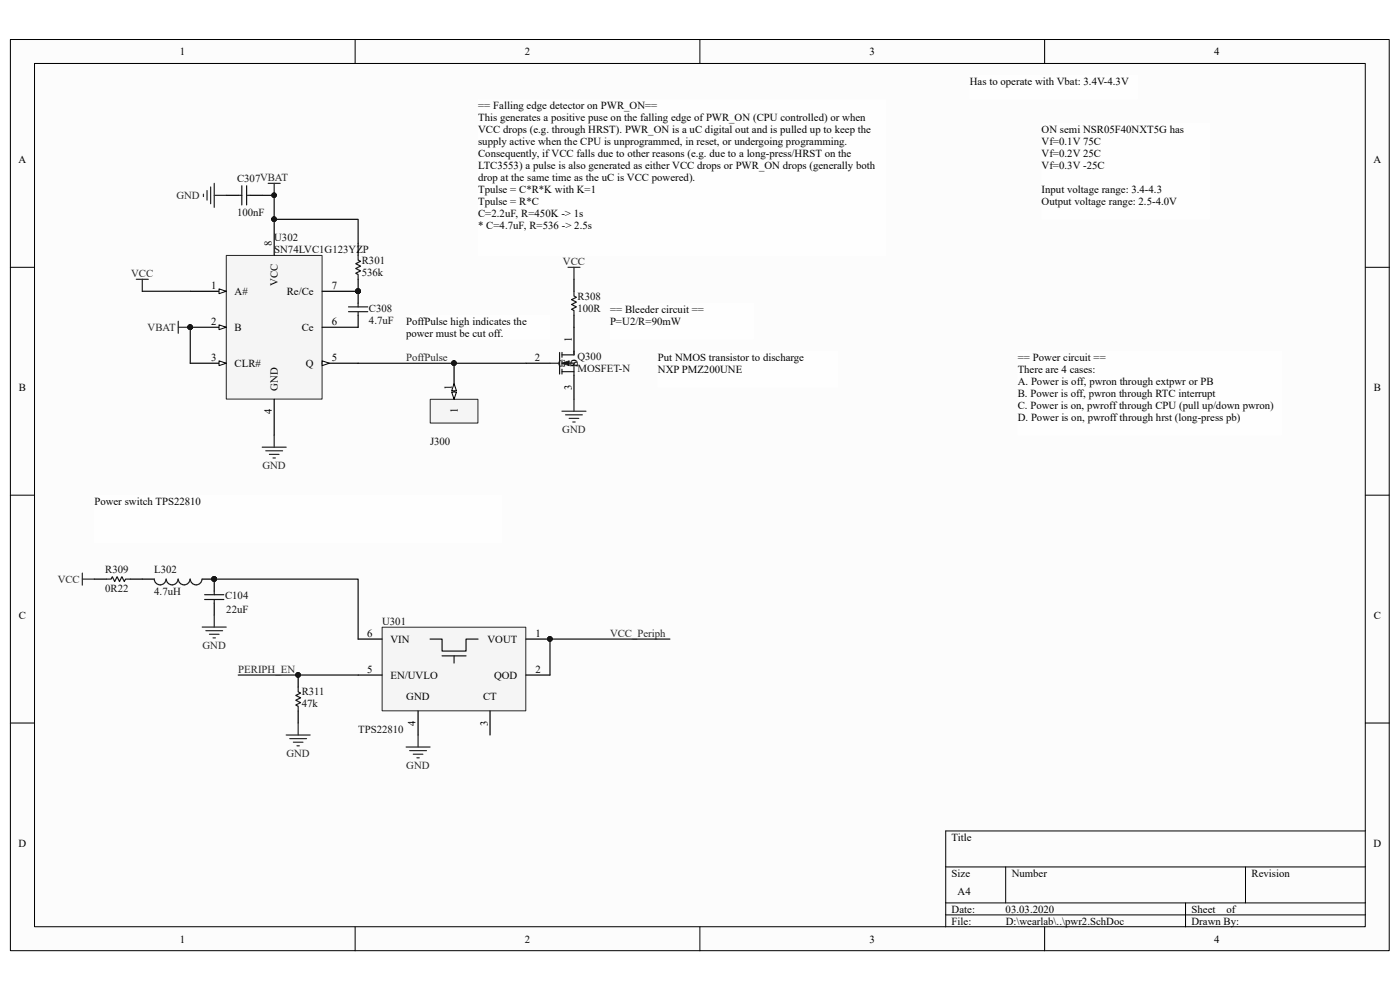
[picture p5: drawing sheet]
<svg xmlns="http://www.w3.org/2000/svg" width="297mm" height="210mm" viewBox="0 0 297 210" stroke-linecap="round" stroke-linejoin="round" font-family="sans-serif">
<path d="M2.2 8.4h292.5v193.3h-292.5z" fill="#fcfcfc"/>
<path d="M2.2 8.4h292.5v193.3h-292.5z" fill="none" stroke="#000" stroke-width=".21"/>
<path d="M7.4 13.5h282.2v183.1h-282.2z" fill="#fcfcfc"/>
<g fill="none" stroke="#000" stroke-width=".21">
<path d="M7.3 13.5h282.3v183.1h-282.3zM75.3 8.4v5.1M148.5 8.4v5.1M221.6 8.4v5.1M2.2 56.7h5.1M289.7 56.7h5.1M2.2 105h5.1M289.7 105h5.1M2.2 153.4h5.1M289.7 153.4h5.1M289.7 176.3h-89.1v20.3M75.3 196.6v5.1"/>
<path d="M148.5 196.6v5.1M200.6 183.9h89.1M200.6 191.5h89.1M200.6 194.1h89.1M213.4 183.9v7.6M221.6 196.6v5.1M251.5 191.5v5.1M264.2 183.9v7.6"/>
</g>
<path d="M215.9 74.6h55.9v17.7h-55.9z" fill="#fefefe"/>
<path d="M215.9 74.5h55.9v17.8h-55.9z" fill="none" stroke="#fefefe" stroke-width=".21"/>
<path d="M221.1 26.2h35.5v20.3h-35.5z" fill="#fefefe"/>
<path d="M221 26.2h35.6v20.3h-35.6z" fill="none" stroke="#fefefe" stroke-width=".21"/>
<path d="M205.8 16h35.5v5h-35.5z" fill="#fefefe"/>
<path d="M205.7 16h35.6v5h-35.6z" fill="none" stroke="#fefefe" stroke-width=".21"/>
<path d="M139.6 74.6h38.1v7.5h-38.1z" fill="#fefefe"/>
<path d="M139.6 74.5h38.1v7.6h-38.1z" fill="none" stroke="#fefefe" stroke-width=".21"/>
<path d="M28.9 59.2h2.6M30.2 59.2v2.6" fill="none" stroke="#262626" stroke-width=".25"/>
<path d="M101.5 21.2h86.4v32.9h-86.4z" fill="#fefefe"/>
<path d="M101.4 21.1h86.5v33h-86.5z" fill="none" stroke="#fefefe" stroke-width=".21"/>
<path d="M48 54.2h20.3v30.5h-20.3z" fill="#f5f5f5"/>
<path d="M48 54.2h20.3v30.5h-20.3z" fill="none" stroke="#262626" stroke-width=".21"/>
<path d="M58.2 46.5v7.7M40.4 61.8h7.6M58.2 84.7v7.6" fill="none" stroke="#000" stroke-width=".25"/>
<circle cx="58.1" cy="46.5" r=".48" fill="#0e0e0e" stroke="#0e0e0e" stroke-width=".21"/>
<path d="M46.5 61.3l1.5 .5-1.5 .5z" fill="#fcfcfc"/>
<path d="M46.5 61.3l1.5 .5-1.5 .5z" fill="none" stroke="#000" stroke-width=".21"/>
<path d="M40.4 69.4h7.6" fill="none" stroke="#000" stroke-width=".25"/>
<path d="M46.5 68.9l1.5 .5-1.5 .5z" fill="#fcfcfc"/>
<path d="M46.5 68.9l1.5 .5-1.5 .5z" fill="none" stroke="#000" stroke-width=".21"/>
<circle cx="40.3" cy="69.4" r=".48" fill="#0e0e0e" stroke="#0e0e0e" stroke-width=".21"/>
<path d="M40.4 77.1h7.6" fill="none" stroke="#000" stroke-width=".25"/>
<path d="M46.5 76.5l1.5 .6-1.5 .5z" fill="#fcfcfc"/>
<path d="M46.5 76.5l1.5 .6-1.5 .5z" fill="none" stroke="#000" stroke-width=".21"/>
<path d="M68.3 77.1h7.7" fill="none" stroke="#000" stroke-width=".25"/>
<path d="M68.3 76.5l1.6 .6-1.6 .5z" fill="#fcfcfc"/>
<path d="M68.3 76.5l1.6 .6-1.6 .5z" fill="none" stroke="#000" stroke-width=".21"/>
<path d="M48 41.4h2.5M53.1 41.4h2.5M76 51.6v2.6M76 59.2v5.1M68.3 61.8h7.7M76 66.9v2.5h-7.7" fill="none" stroke="#000" stroke-width=".25"/>
<g fill="#0e0e0e" stroke="#0e0e0e" stroke-width=".21">
<circle cx="76" cy="61.8" r=".48"/>
<circle cx="58.1" cy="46.5" r=".48"/>
<circle cx="40.3" cy="69.4" r=".48"/>
<circle cx="58.1" cy="41.4" r=".48"/>
</g>
<g fill="none" stroke="#262626" stroke-width=".25">
<path d="M44.7 39.7v3.5M45.5 38.9v5.1M56.9 38.9h2.5M58.2 38.9v2.5M43.2 41.2v.5M43.9 40.4v2.1M45.5 41.4h2.5M37.8 68.2v2.5M37.8 69.4h2.6M55.6 94.9h5.1M56.4 95.6h3.5M57.2 96.4h2"/>
<path d="M57.9 97.2h.5M58.2 92.3v2.6"/>
</g>
<path d="M40.4 69.4v7.7" fill="none" stroke="#0e0e0e" stroke-width=".25"/>
<path d="M51.3 39.4v4.1M52.3 39.4v4.1M50.5 41.4h.8M52.3 41.4h.8M76 54.2v1l.5 .2-1 .5 1 .5-1 .6 1 .5-1 .5 .5 .2v1M73.9 65.1h4.1M73.9 66.1h4.1M76 64.3v.8M76 66.1v.8" fill="none" stroke="#1c1c1c" stroke-width=".25"/>
<path d="M86.2 66.9h30.5v5h-30.5z" fill="#fefefe"/>
<path d="M86.2 66.9h30.5v5h-30.5z" fill="none" stroke="#fefefe" stroke-width=".21"/>
<path d="M111.6 77.1h5.1M121.8 69.4v5.1M121.8 79.6v5.1" fill="none" stroke="#000" stroke-width=".25"/>
<path d="M116.7 77.1h2M118.7 74.8v4.5M119.2 75.3h2.6M119.2 77.1h2.6v2.5M119.2 78.8h2.6M119.2 74.8v1M119.2 76.5v1.1M119.2 78.3v1" fill="none" stroke="#1c1c1c" stroke-width=".25"/>
<path d="M119.2 77.1l1.6-.6v1.1z" fill="#1c1c1c"/>
<path d="M119.2 77.1l1.6-.6v1.1z" fill="none" stroke="#1c1c1c" stroke-width=".21"/>
<path d="M121.8 74.5v.8" fill="none" stroke="#1c1c1c" stroke-width=".25"/>
<path d="M129.5 64.4h30.4v7.5h-30.4z" fill="#fefefe"/>
<path d="M129.4 64.3h30.5v7.6h-30.5z" fill="none" stroke="#fefefe" stroke-width=".21"/>
<path d="M120.5 56.7h2.5M121.8 56.7v2.5M119.2 87.2h5.1M120 88h3.5M120.8 88.8h2M121.5 89.5h.5M121.8 84.7v2.5" fill="none" stroke="#262626" stroke-width=".25"/>
<path d="M121.8 59.2v2.6M121.8 66.9v2.5" fill="none" stroke="#000" stroke-width=".25"/>
<path d="M121.8 61.8v1l.5 .3-1 .5 1 .5-1 .5 1 .5-1 .5 .5 .3v1" fill="none" stroke="#1c1c1c" stroke-width=".25"/>
<path d="M55.6 41.4h2.6v5.1h17.8v5.1" fill="none" stroke="#0e0e0e" stroke-width=".25"/>
<g fill="#0e0e0e" stroke="#0e0e0e" stroke-width=".21">
<circle cx="58.1" cy="46.5" r=".48"/>
<circle cx="58.1" cy="41.4" r=".48"/>
</g>
<path d="M91.3 84.8h10.1v4.9h-10.1z" fill="#f5f5f5"/>
<path d="M91.3 84.7h10.1v5h-10.1z" fill="none" stroke="#262626" stroke-width=".21"/>
<path d="M96.3 77.1v7.6" fill="none" stroke="#000" stroke-width=".25"/>
<path d="M95.8 83.2h1l-.5 1.5z" fill="#fcfcfc"/>
<path d="M95.8 83.2h1l-.5 1.5z" fill="none" stroke="#000" stroke-width=".21"/>
<path d="M96.3 81.4l.5 1.5h-1z" fill="#fcfcfc"/>
<path d="M96.3 81.4l.5 1.5h-1z" fill="none" stroke="#000" stroke-width=".21"/>
<circle cx="96.3" cy="77" r=".48" fill="#0e0e0e" stroke="#0e0e0e" stroke-width=".21"/>
<path d="M30.2 61.8h10.2M76 77.1h35.6" fill="none" stroke="#0e0e0e" stroke-width=".25"/>
<path d="M20.1 105.1h86.4v10.1h-86.4z" fill="#fefefe"/>
<path d="M20 105.1h86.5v10.1h-86.5z" fill="none" stroke="#fefefe" stroke-width=".21"/>
<path d="M81.1 133.1h30.4v17.7h-30.4z" fill="#f5f5f5"/>
<path d="M81.1 133.1h30.4v17.7h-30.4z" fill="none" stroke="#262626" stroke-width=".21"/>
<path d="M20 122.9h2.6M27.6 122.9h5.1M42.9 122.9h2.6v2.5M45.5 127.9v2.6M76 135.6h5.1M111.6 135.6h5.1M63.3 143.2v2.5M63.3 150.8v2.6M76 143.2h5.1M88.7 150.8v5.1M104 150.8v5.1M111.6 143.2h5.1" fill="none" stroke="#000" stroke-width=".25"/>
<g fill="#0e0e0e" stroke="#0e0e0e" stroke-width=".21">
<circle cx="116.7" cy="135.5" r=".48"/>
<circle cx="45.4" cy="122.8" r=".48"/>
<circle cx="63.2" cy="143.2" r=".48"/>
</g>
<path d="M91.2 135.6h2.6v2.5h5.1v-2.5h2.5M93.8 139.1h5.1M96.3 139.1v1.6" fill="none" stroke="#151515" stroke-width=".25"/>
<g fill="none" stroke="#262626" stroke-width=".25">
<path d="M17.5 121.6v2.5M17.5 122.9h2.5M42.9 133h5.1M43.7 133.8h3.5M44.4 134.6h2.1M45.2 135.3h.5M45.5 130.5v2.5M60.7 155.9h5.1M61.5 156.7h3.5M62.2 157.5h2.1M63 158.2h.5M63.3 153.4v2.5"/>
<path d="M86.2 158.5h5M86.9 159.2h3.6M87.7 160h2M88.7 155.9v2.6M88.4 160.8h.6"/>
</g>
<path d="M22.6 122.9h1l.2-.6 .5 1.1 .5-1.1 .6 1.1 .5-1.1 .5 1.1 .2-.5h1M35.2 122.8a1.25 1.25 0 0 1-1.2 1.3 1.25 1.25 0 0 1-1.3-1.2M37.8 122.8a1.25 1.25 0 0 1-1.3 1.3 1.25 1.25 0 0 1-1.2-1.2M40.3 122.8a1.25 1.25 0 0 1-1.2 1.3 1.25 1.25 0 0 1-1.3-1.2M42.9 122.8a1.25 1.25 0 0 1-1.3 1.3 1.25 1.25 0 0 1-1.2-1.2M43.4 127.2h4.1M43.4 126.2h4.1M45.5 125.4v.8M45.5 127.2v.7M63.3 145.7v1.1l.5 .2-1.1 .5 1.1 .5-1.1 .5 1.1 .6-1.1 .5 .6 .2v1" fill="none" stroke="#1c1c1c" stroke-width=".25"/>
<path d="M45.5 122.9h30.5v12.7M142.1 135.6h-25.4v7.6M50.5 143.2h25.5" fill="none" stroke="#0e0e0e" stroke-width=".25"/>
<g font-size="2.3">
<text x="38.2" y="11.7">1</text>
<text x="111.3" y="11.7">2</text>
<text x="184.5" y="11.7">3</text>
<text x="257.6" y="11.7">4</text>
<text x="101.4" y="23.1">== Falling edge detector on PWR_ON==</text>
<text x="205.7" y="18">Has to operate with Vbat: 3.4V-4.3V</text>
<text x="101.4" y="25.7">This generates a positive puse on the falling edge of PWR_ON (CPU controlled) or when</text>
<text x="101.4" y="28.2">VCC drops (e.g. through HRST). PWR_ON is a uC digital out and is pulled up to keep the</text>
<text x="221" y="28.2">ON semi NSR05F40NXT5G has</text>
<text x="3.9" y="34.6">A</text>
<text x="101.4" y="30.8">supply active when the CPU is unprogrammed, in reset, or undergoing programming.</text>
<text x="101.4" y="33.3">Consequently, if VCC falls due to other reasons (e.g. due to a long-press/HRST on the</text>
<text x="101.4" y="35.9">LTC3553) a pulse is also generated as either VCC drops or PWR_ON drops (generally both</text>
<text x="221" y="30.8">Vf=0.1V 75C</text>
<text x="221" y="33.3">Vf=0.2V 25C</text>
<text x="221" y="35.9">Vf=0.3V -25C</text>
<text x="291.4" y="34.6">A</text>
<text x="101.4" y="38.4">drop at the same time as the uC is VCC powered).</text>
<text x="101.4" y="40.9">Tpulse = C*R*K with K=1</text>
<text x="221" y="40.9">Input voltage range: 3.4-4.3</text>
<text x="101.4" y="43.5">Tpulse = R*C</text>
<text x="101.4" y="46">C=2.2uF, R=450K -&gt; 1s</text>
<text x="221" y="43.5">Output voltage range: 2.5-4.0V</text>
<text x="57.7" y="52.1" transform="rotate(-90 57.7 52.1)">8</text>
<text x="101.4" y="48.6">* C=4.7uF, R=536 -&gt; 2.5s</text>
<text x="44.8" y="61.3">1</text>
<text x="49.8" y="62.6">A#</text>
<text x="58.9" y="60.7" transform="rotate(-90 58.9 60.7)">VCC</text>
<text x="60.8" y="62.6">Re/Ce</text>
<text x="70.4" y="61.3">7</text>
<text x="44.8" y="68.9">2</text>
<text x="49.8" y="70.2">B</text>
<text x="64" y="70.2">Ce</text>
<text x="70.4" y="68.9">6</text>
<text x="86.1" y="68.9">PoffPulse high indicates the</text>
<text x="86.1" y="71.5">power must be cut off.</text>
<text x="129.4" y="66.4">== Bleeder circuit ==</text>
<text x="129.4" y="68.9">P=U2/R=90mW</text>
<text x="44.8" y="76.6">3</text>
<text x="49.8" y="77.9">CLR#</text>
<text x="64.9" y="77.9">Q</text>
<text x="70.4" y="76.6">5</text>
<text x="113.5" y="76.6">2</text>
<text x="118.4" y="77.9">G</text>
<text x="121.3" y="72.5" transform="rotate(-90 121.3 72.5)">1</text>
<text x="122.6" y="77.9" transform="rotate(-90 122.6 77.9)">D</text>
<text x="122.6" y="77.8" transform="rotate(-90 122.6 77.8)">S</text>
<text x="139.6" y="76.6">Put NMOS transistor to discharge</text>
<text x="215.9" y="76.6">== Power circuit ==</text>
<text x="4" y="82.9">B</text>
<text x="58.9" y="82.9" transform="rotate(-90 58.9 82.9)">GND</text>
<text x="95.8" y="82.6" transform="rotate(-90 95.8 82.6)">1</text>
<text x="121.3" y="82.8" transform="rotate(-90 121.3 82.8)">3</text>
<text x="139.6" y="79.1">NXP PMZ200UNE</text>
<text x="215.9" y="79.1">There are 4 cases:</text>
<text x="215.9" y="81.7">A. Power is off, pwron through extpwr or PB</text>
<text x="291.5" y="82.9">B</text>
<text x="57.7" y="87.9" transform="rotate(-90 57.7 87.9)">4</text>
<text x="97.1" y="87.6" transform="rotate(-90 97.1 87.6)">1</text>
<text x="215.9" y="84.2">B. Power is off, pwron through RTC interrupt</text>
<text x="215.9" y="86.7">C. Power is on, pwroff through CPU (pull up/down pwron)</text>
<text x="215.9" y="89.3">D. Power is on, pwroff through hrst (long-press pb)</text>
<text x="20" y="107.1">Power switch TPS22810</text>
<text x="4" y="131.3">C</text>
<text x="291.5" y="131.3">C</text>
<text x="77.9" y="135.1">6</text>
<text x="82.8" y="136.4">VIN</text>
<text x="103.4" y="136.4">VOUT</text>
<text x="113.6" y="135.1">1</text>
<text x="77.9" y="142.7">5</text>
<text x="82.8" y="144">EN/UVLO</text>
<text x="104.8" y="144">QOD</text>
<text x="113.6" y="142.7">2</text>
<text x="86.2" y="148.5">GND</text>
<text x="102.5" y="148.5">CT</text>
<text x="88.2" y="154" transform="rotate(-90 88.2 154)">4</text>
<text x="103.5" y="154" transform="rotate(-90 103.5 154)">3</text>
<text x="3.9" y="179.6">D</text>
<text x="201.9" y="178.3">Title</text>
<text x="291.4" y="179.6">D</text>
<text x="201.9" y="186">Size</text>
<text x="214.6" y="186">Number</text>
<text x="265.5" y="186">Revision</text>
<text x="203.2" y="189.8">A4</text>
<text x="201.9" y="193.6">Date:</text>
<text x="201.9" y="196.1">File:</text>
<text x="213.3" y="193.6">03.03.2020</text>
<text x="213.4" y="196.1">D:\wearlab\..\pwr2.SchDoc</text>
<text x="252.8" y="196.1">Drawn By:</text>
<text x="252.8" y="193.6">Sheet</text>
<text x="260.2" y="193.6">of</text>
<text x="38.2" y="199.9">1</text>
<text x="111.3" y="199.9">2</text>
<text x="184.5" y="199.9">3</text>
<text x="257.6" y="199.9">4</text>
</g>
<g font-size="2.3" fill="#0e0e0e">
<text x="50.3" y="38.7">C307VBAT</text>
<text x="50.3" y="45.8">100nF</text>
<text x="58.2" y="51.1">U302</text>
<text x="58.2" y="53.7">SN74LVC1G123YZP</text>
<text x="76.8" y="56">R301</text>
<text x="76.8" y="58.5">536k</text>
<text x="122.5" y="63.6">R308</text>
<text x="78.3" y="66.1">C308</text>
<text x="78.3" y="68.7">4.7uF</text>
<text x="122.5" y="66.1">100R</text>
<text x="122.5" y="76.3">Q300</text>
<text x="122.5" y="78.9">MOSFET-N</text>
<text x="91.2" y="94.4">J300</text>
<text x="22.3" y="121.6">R309</text>
<text x="22.3" y="125.6">0R22</text>
<text x="32.7" y="121.6">L302</text>
<text x="32.7" y="126.2">4.7uH</text>
<text x="47.8" y="127.2">C104</text>
<text x="48" y="130">22uF</text>
<text x="81.1" y="132.5">U301</text>
<text x="64" y="147.5">R311</text>
<text x="64" y="150.1">47k</text>
<text x="76" y="155.4">TPS22810</text>
</g>
<g font-size="2.3" fill="#262626">
<text x="37.4" y="42.2">GND</text>
<text x="27.8" y="58.8">VCC</text>
<text x="119.4" y="56.2">VCC</text>
<text x="31.3" y="70.2">VBAT</text>
<text x="86.1" y="76.6">PoffPulse</text>
<text x="119.3" y="91.8">GND</text>
<text x="55.7" y="99.4">GND</text>
<text x="12.2" y="123.6">VCC</text>
<text x="43" y="137.6">GND</text>
<text x="129.4" y="135.1">VCC_Periph</text>
<text x="50.5" y="142.7">PERIPH_EN</text>
<text x="60.7" y="160.5">GND</text>
<text x="86.2" y="163.1">GND</text>
</g>
</svg>
